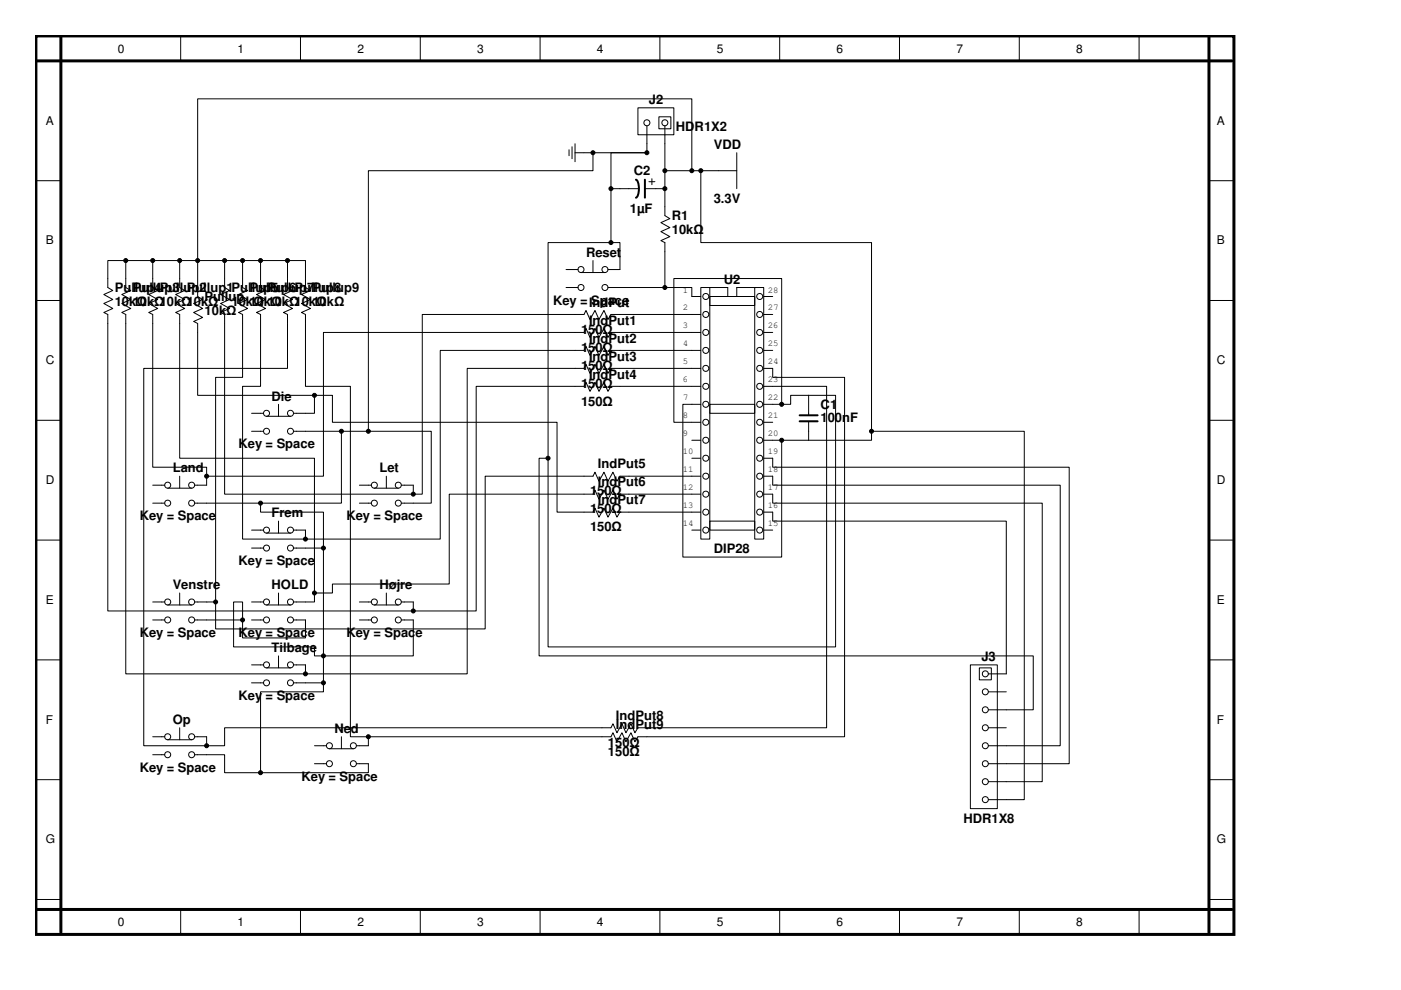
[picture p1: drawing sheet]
<svg xmlns="http://www.w3.org/2000/svg" width="297mm" height="210mm" viewBox="0 0 297 210" stroke-linecap="round" stroke-linejoin="round" font-family="sans-serif">
<path d="M7.6 7.6h254v190.5h-254zM7.6 12.9h253.6M12.9 7.6v190.1M256.3 7.6v190.1M7.6 192.8h253.6" fill="none" stroke="#000" stroke-width=".63"/>
<g fill="none" stroke="#000" stroke-width=".21">
<path d="M38.3 7.6v5.3M63.7 7.6v5.3M89.1 7.6v5.3M114.5 7.6v5.3M139.9 7.6v5.3M165.3 7.6v5.3M190.7 7.6v5.3M216.1 7.6v5.3M241.5 7.6v5.3M7.6 38.3h5.3M120.6 31.7v1.3M121.3 31.1v2.6"/>
<path d="M121.9 30.5v3.8M121.9 32.4h15.3M125.7 32.4v3.8h-47.6v55.2M135.3 22.9h7.6v5.7h-7.6zM137.2 32.4h-7.7v7.6M137.2 26.7v5.7M137.6 38.5h1.2M138.2 37.9v1.3M139.7 24.8h2.5v2.5h-2.5zM141 26.7v19l1 .7-1.9 .8 1.9 1.1-1.9 .8 1.9 1.1-1.9 .8 .9 .4v9.6M141 36.2h15.2M146.7 36.2v-15.2h-104.8v41.9l1.1 .6-1.9 .8 1.9 1.1-1.9 .9 1.9 1-1.9 .9 .8 .4v15.2h24.8"/>
<path d="M148.6 36.2v15.2h36.2v40M156.2 32.4v7.6M256.3 38.3h5.3M26.7 55.2v5.8l1 .6-1.9 .8 1.9 1.1-1.9 .8 1.9 1.1-1.9 .9 .9 .4v76.2h38.1M26.7 55.2h-3.8v5.8l1 .6-1.9 .8 1.9 1.1-1.9 .8 1.9 1.1-1.9 .9 .9 .4v62.8h64.7M26.7 55.2h34.3M32.4 55.2v5.8l1 .6-1.9 .8 1.9 1.1-1.9 .8 1.9 1.1-1.9 .9 .9 .4v32.4h11.4v1.9M38.1 55.2v5.8l1.1 .6-2 .8 2 1.1-2 .8 2 1.1-2 .9 .9 .4v30.5h28.6v28.5M47.6 55.2v5.8l1.1 .6-1.9 .8 1.9 1.1-1.9 .8 1.9 1.1-1.9 .9 .8 .4v38.1h40M51.4 55.2v5.8l1.1 .6-1.9 .8 1.9 1.1-1.9 .8 1.9 1.1-1.9 .9 .8 .4v13.3h-5.7v47.6M55.2 55.2v5.8l1.1 .6-1.9 .8 1.9 1.1-1.9 .8 1.9 1.1-1.9 .9 .8 .4v15.2h-3.8v32.4h13.4M61 55.2v5.8l1 .6-1.9 .8 1.9 1.1-1.9 .8 1.9 1.1-1.9 .9 .9 .4v11.4h-30.5v80h13.3"/>
<path d="M61 55.2h3.8v5.8l1 .6-1.9 .8 1.9 1.1-1.9 .8 1.9 1.1-1.9 .9 .9 .4v15.2h9.5v74.3h3.8M120 57.1h2.6M123.2 57.8h5.1M125.7 55.2v2.6M129.5 51.4h1.9v5.7h-2.5M129.5 51.4h-13.3v45.8M129.5 40h6M129.5 40v11.4M136.7 40h4.3M141 40h.1M7.6 63.7h5.3M120 61h2.6"/>
<path d="M128.9 61h12.1M141 61h5.7v1.9h1.9M148.6 61h1.9v53.3h-1.9zM148.6 66.7h-19.1l-.6 1-.8-1.9-1.1 1.9-.9-1.9-1 1.9-.9-1.9-.4 .9h-34.3v38.1h-1.9M148.6 70.5h-19.1l-.6 1-.8-1.9-1.1 1.9-.9-1.9-1 1.9-.9-1.9-.4 .9h-55.2v30.5h-24.8M148.6 74.3h-19.1l-.6 1.1-.8-2-1.1 2-.9-2-1 2-.9-2-.4 .9h-30.5v40h-28.5M148.6 78.1h-19.1l-.6 1.1-.8-1.9-1.1 1.9-.9-1.9-1 1.9-.9-1.9-.4 .8h-24.7v64.8h-34.3M150.5 62.9h9.5v1.9h-9.5zM150.5 61h3.8v1.9M160 61h1.9v53.3h-1.9zM160 61h-3.8v1.9M161.9 78.1h1.9v1.9h15.3v76.2h-43.8l-.7 1.1-.8-1.9-1.1 1.9-.8-1.9-1.1 1.9-.8-1.9-.5 .8h-51.4"/>
<path d="M161.9 66.7h1.9M161.9 70.5h1.9M161.9 74.3h1.9M161.9 62.9h1.9M256.3 63.7h5.3M7.6 89.1h5.3M53.3 87.6h2.6M53.3 91.4h2.6M56.5 88.3h5.1M59.1 85.7v2.6M62.2 91.4h15.9M66.7 83.8h3.8v5.7h47.6v19.1h7.6l.4-.9 .9 1.9 1.1-1.9 .8 1.9 1.1-1.9 .8 1.9 .6-1h17.2"/>
<path d="M66.7 83.8v3.8h-4.5M72.4 91.4v15.3h-17.2M78.1 91.4h13.3v15.3h-6.3M116.2 97.2h-1.9v41.9h104.8v11.4h-9.6M146.7 97.2h1.9M146.7 93.3h1.9M148.6 85.7h-3.8v32.4h20.9v-24.8M148.6 81.9h-19.1l-.6 1.1-.8-1.9-1.1 1.9-.9-1.9-1 1.9-.9-1.9-.4 .8h-22.8v47.6h-13.4M150.5 85.7h9.5v1.9h-9.5zM161.9 97.2h1.9v1.9h62.9v62.8h-17.2M161.9 81.9h13.4v72.4h-40l-.7 1.1-.8-1.9-1.1 1.9-.8-1.9-1.1 1.9-.8-1.9-.5 .8h-81.9v3.8h-3.8M161.9 93.3h9.5"/>
<path d="M161.9 85.7h3.8M161.9 89.5h1.9M165.7 85.7v-26.6h-22.8v30.4h5.7M171.4 83.8h-3.8v1.9h-1.9M171.4 83.8h5.8v53.4h-61v-40M171.4 83.8v4.3M171.4 89.3v4M184.8 91.4h32.4v78.1h-7.7M184.8 91.4v1.9h-13.4M256.3 89.1h5.3M7.6 114.5h5.3M32.4 102.9h2.5"/>
<path d="M32.4 106.7h2.5M35.6 103.5h5M38.1 101v2.5M41.3 106.7h13.9M43.8 101v1.9h-2.5M53.3 112.4h2.6M53.3 116.2h2.6M55.2 106.7v1.9h13.4v7.6M56.5 113h5.1M59.1 110.5v2.5M62.2 112.4h2.6v1.9M62.2 116.2h6.4"/>
<path d="M68.6 116.2v28.6M76.2 102.9h2.5M76.2 106.7h2.5M79.4 103.5h5.1M81.9 101v2.5M85.1 102.9h2.5v1.9M146.7 112.4h1.9M148.6 101h-17.2l-.6 1-.8-1.9-1.1 1.9-.8-1.9-1.1 1.9-.9-1.9-.4 .9h-22.8v32.3h-57.2v-5.7M148.6 104.8h-17.2l-.6 1-.8-1.9-1.1 1.9-.8-1.9-1.1 1.9-.9-1.9-.4 .9h-30.5v19h-24.7v1.9h-3.8M150.5 110.5h9.5v1.9h-9.5zM161.9 108.6h1.9v1.9h49.6v32.4h-3.9M161.9 101h1.9v1.9h61v55.2h-15.3"/>
<path d="M161.9 104.8h1.9v1.9h57.2v59h-11.5M161.9 112.4h1.9M256.3 114.5h5.3M7.6 139.9h5.3M32.4 127.6h2.5M32.4 131.4h2.5M35.6 128.3h5M38.1 125.7v2.6M41.3 127.6h4.4M41.3 131.4h10.1M51.4 131.4v-3.8h-1.9v9.6h17.2v1.9h20.9v-7.7h-2.5M51.4 131.4v3.9h13.4v-3.9h-2.6"/>
<path d="M53.3 127.6h2.6M53.3 131.4h2.6M56.5 128.3h5.1M59.1 125.7v2.6M59.1 139.1v2.5M66.7 125.7v1.9h-4.5M76.2 127.6h2.5M76.2 131.4h2.5M79.4 128.3h5.1M81.9 125.7v2.6M85.1 127.6h2.5v1.9M256.3 139.9h5.3"/>
<path d="M32.4 156.2h2.5M35.6 156.8h5M38.1 154.3v2.5M41.3 156.2h2.5v1.9M53.3 141h2.6M53.3 144.8h2.6M56.5 141.6h5.1M62.2 141h2.6v1.9M62.2 144.8h6.4M66.7 158.1h2.5M68.6 144.8v1.9h-13.4v17.1M69.8 158.7h5.1"/>
<path d="M72.4 156.2v2.5M78.1 156.2v1.9h-2.5M205.7 141h5.8v30.4h-5.8zM207.6 141.6h2.6v2.5h-2.6zM209.5 146.7h3.9M209.5 154.3h3.9M7.6 165.3h5.3M32.4 160h2.5M41.3 160h6.3v3.8h7.6M66.7 161.9h2.5M75.6 161.9h2.5v1.9h-22.9M256.3 165.3h5.3"/>
<path d="M7.6 190.7h5.3M38.3 192.8v5.3M63.7 192.8v5.3M89.1 192.8v5.3M114.5 192.8v5.3M139.9 192.8v5.3M165.3 192.8v5.3M190.7 192.8v5.3M216.1 192.8v5.3M241.5 192.8v5.3M256.3 190.7h5.3"/>
<circle cx="125.7" cy="32.4" r=".43"/>
<circle cx="137.2" cy="26" r=".64"/>
<circle cx="137.2" cy="32.4" r=".43"/>
<circle cx="141" cy="26" r=".64"/>
<circle cx="141" cy="36.2" r=".43"/>
<circle cx="146.7" cy="36.2" r=".43"/>
<circle cx="148.6" cy="36.2" r=".43"/>
<circle cx="26.7" cy="55.2" r=".43"/>
<circle cx="32.4" cy="55.2" r=".43"/>
<circle cx="38.1" cy="55.2" r=".43"/>
<circle cx="41.9" cy="55.2" r=".43"/>
<circle cx="47.6" cy="55.2" r=".43"/>
<circle cx="51.4" cy="55.2" r=".43"/>
<circle cx="55.2" cy="55.2" r=".43"/>
<circle cx="61" cy="55.2" r=".43"/>
<circle cx="123.2" cy="57.1" r=".64"/>
<circle cx="128.3" cy="57.1" r=".64"/>
<circle cx="129.5" cy="40" r=".43"/>
<circle cx="129.5" cy="51.4" r=".43"/>
<circle cx="141" cy="40" r=".43"/>
<circle cx="123.2" cy="61" r=".64"/>
<circle cx="128.3" cy="61" r=".64"/>
<circle cx="141" cy="61" r=".43"/>
<circle cx="149.6" cy="70.5" r=".64"/>
<circle cx="149.6" cy="74.3" r=".64"/>
<circle cx="149.6" cy="78.1" r=".64"/>
<circle cx="149.6" cy="62.9" r=".64"/>
<circle cx="149.6" cy="66.7" r=".64"/>
<circle cx="161.1" cy="66.7" r=".64"/>
<circle cx="161.1" cy="74.3" r=".64"/>
<circle cx="161.1" cy="70.5" r=".64"/>
<circle cx="161.1" cy="78.1" r=".64"/>
<circle cx="161.1" cy="62.9" r=".64"/>
<circle cx="56.5" cy="91.4" r=".64"/>
<circle cx="56.5" cy="87.6" r=".64"/>
<circle cx="61.6" cy="87.6" r=".64"/>
<circle cx="61.6" cy="91.4" r=".64"/>
<circle cx="66.7" cy="83.8" r=".43"/>
<circle cx="72.4" cy="91.4" r=".43"/>
<circle cx="78.1" cy="91.4" r=".43"/>
<circle cx="116.2" cy="97.2" r=".43"/>
<circle cx="149.6" cy="81.9" r=".64"/>
<circle cx="149.6" cy="85.7" r=".64"/>
<circle cx="149.6" cy="89.5" r=".64"/>
<circle cx="149.6" cy="93.3" r=".64"/>
<circle cx="149.6" cy="97.2" r=".64"/>
<circle cx="161.1" cy="93.3" r=".64"/>
<circle cx="161.1" cy="97.2" r=".64"/>
<circle cx="161.1" cy="81.9" r=".64"/>
<circle cx="161.1" cy="85.7" r=".64"/>
<circle cx="161.1" cy="89.5" r=".64"/>
<circle cx="165.7" cy="85.7" r=".43"/>
<circle cx="165.7" cy="93.3" r=".43"/>
<circle cx="184.8" cy="91.4" r=".43"/>
<circle cx="35.6" cy="102.9" r=".64"/>
<circle cx="35.6" cy="106.7" r=".64"/>
<circle cx="40.6" cy="106.7" r=".64"/>
<circle cx="40.6" cy="102.9" r=".64"/>
<circle cx="43.8" cy="101" r=".43"/>
<circle cx="55.2" cy="106.7" r=".43"/>
<circle cx="56.5" cy="112.4" r=".64"/>
<circle cx="56.5" cy="116.2" r=".64"/>
<circle cx="61.6" cy="116.2" r=".64"/>
<circle cx="61.6" cy="112.4" r=".64"/>
<circle cx="64.8" cy="114.3" r=".43"/>
<circle cx="68.6" cy="116.2" r=".43"/>
<circle cx="79.4" cy="102.9" r=".64"/>
<circle cx="79.4" cy="106.7" r=".64"/>
<circle cx="84.4" cy="106.7" r=".64"/>
<circle cx="84.4" cy="102.9" r=".64"/>
<circle cx="87.6" cy="104.8" r=".43"/>
<circle cx="149.6" cy="112.4" r=".64"/>
<circle cx="149.6" cy="101" r=".64"/>
<circle cx="149.6" cy="104.8" r=".64"/>
<circle cx="149.6" cy="108.6" r=".64"/>
<circle cx="161.1" cy="104.8" r=".64"/>
<circle cx="161.1" cy="101" r=".64"/>
<circle cx="161.1" cy="112.4" r=".64"/>
<circle cx="161.1" cy="108.6" r=".64"/>
<circle cx="35.6" cy="131.4" r=".64"/>
<circle cx="35.6" cy="127.6" r=".64"/>
<circle cx="40.6" cy="127.6" r=".64"/>
<circle cx="40.6" cy="131.4" r=".64"/>
<circle cx="45.7" cy="127.6" r=".43"/>
<circle cx="51.4" cy="131.4" r=".43"/>
<circle cx="56.5" cy="127.6" r=".64"/>
<circle cx="56.5" cy="131.4" r=".64"/>
<circle cx="61.6" cy="131.4" r=".64"/>
<circle cx="61.6" cy="127.6" r=".64"/>
<circle cx="66.7" cy="125.7" r=".43"/>
<circle cx="68.6" cy="139.1" r=".43"/>
<circle cx="79.4" cy="127.6" r=".64"/>
<circle cx="79.4" cy="131.4" r=".64"/>
<circle cx="84.4" cy="127.6" r=".64"/>
<circle cx="84.4" cy="131.4" r=".64"/>
<circle cx="87.6" cy="129.5" r=".43"/>
<circle cx="35.6" cy="156.2" r=".64"/>
<circle cx="40.6" cy="156.2" r=".64"/>
<circle cx="43.8" cy="158.1" r=".43"/>
<circle cx="56.5" cy="141" r=".64"/>
<circle cx="56.5" cy="144.8" r=".64"/>
<circle cx="61.6" cy="144.8" r=".64"/>
<circle cx="61.6" cy="141" r=".64"/>
<circle cx="64.8" cy="142.9" r=".43"/>
<circle cx="68.6" cy="144.8" r=".43"/>
<circle cx="69.8" cy="158.1" r=".64"/>
<circle cx="74.9" cy="158.1" r=".64"/>
<circle cx="78.1" cy="156.2" r=".43"/>
<circle cx="208.9" cy="150.5" r=".64"/>
<circle cx="208.9" cy="142.9" r=".64"/>
<circle cx="208.9" cy="146.7" r=".64"/>
<circle cx="208.9" cy="154.3" r=".64"/>
<circle cx="208.9" cy="158.1" r=".64"/>
<circle cx="35.6" cy="160" r=".64"/>
<circle cx="40.6" cy="160" r=".64"/>
<circle cx="55.2" cy="163.8" r=".43"/>
<circle cx="69.8" cy="161.9" r=".64"/>
<circle cx="74.9" cy="161.9" r=".64"/>
<circle cx="208.9" cy="169.5" r=".64"/>
<circle cx="208.9" cy="161.9" r=".64"/>
<circle cx="208.9" cy="165.7" r=".64"/>
</g>
<path d="M134.8 38.1a2.55 2.55 0 0 1 .6 2.5 1.43 1.43 0 0 1-.6 1.3M136.7 38.1v3.8M169.5 88.1h3.9M169.5 89.3h3.9" fill="none" stroke="#000" stroke-width=".42"/>
<g fill="#000">
<circle cx="125.7" cy="32.4" r=".43"/>
<circle cx="137.2" cy="32.4" r=".43"/>
<circle cx="141" cy="36.2" r=".43"/>
<circle cx="146.7" cy="36.2" r=".43"/>
<circle cx="148.6" cy="36.2" r=".43"/>
<circle cx="26.7" cy="55.2" r=".43"/>
<circle cx="32.4" cy="55.2" r=".43"/>
<circle cx="38.1" cy="55.2" r=".43"/>
<circle cx="41.9" cy="55.2" r=".43"/>
<circle cx="47.6" cy="55.2" r=".43"/>
<circle cx="51.4" cy="55.2" r=".43"/>
<circle cx="55.2" cy="55.2" r=".43"/>
<circle cx="61" cy="55.2" r=".43"/>
<circle cx="129.5" cy="40" r=".43"/>
<circle cx="129.5" cy="51.4" r=".43"/>
<circle cx="141" cy="40" r=".43"/>
<circle cx="141" cy="61" r=".43"/>
<circle cx="66.7" cy="83.8" r=".43"/>
<circle cx="72.4" cy="91.4" r=".43"/>
<circle cx="78.1" cy="91.4" r=".43"/>
<circle cx="116.2" cy="97.2" r=".43"/>
<circle cx="165.7" cy="85.7" r=".43"/>
<circle cx="165.7" cy="93.3" r=".43"/>
<circle cx="184.8" cy="91.4" r=".43"/>
<circle cx="43.8" cy="101" r=".43"/>
<circle cx="55.2" cy="106.7" r=".43"/>
<circle cx="64.8" cy="114.3" r=".43"/>
<circle cx="68.6" cy="116.2" r=".43"/>
<circle cx="87.6" cy="104.8" r=".43"/>
<circle cx="45.7" cy="127.6" r=".43"/>
<circle cx="51.4" cy="131.4" r=".43"/>
<circle cx="66.7" cy="125.7" r=".43"/>
<circle cx="68.6" cy="139.1" r=".43"/>
<circle cx="87.6" cy="129.5" r=".43"/>
<circle cx="43.8" cy="158.1" r=".43"/>
<circle cx="64.8" cy="142.9" r=".43"/>
<circle cx="68.6" cy="144.8" r=".43"/>
<circle cx="78.1" cy="156.2" r=".43"/>
<circle cx="55.2" cy="163.8" r=".43"/>
</g>
<g font-size="2.8">
<text x="137.6" y="22.1">J2</text>
<text x="143.3" y="27.8">HDR1X2</text>
<text x="151.3" y="31.6">VDD</text>
<text x="134.4" y="37.1">C2</text>
<text x="133.6" y="45.1">1µF</text>
<text x="142.4" y="46.6">R1</text>
<text x="151.3" y="43">3.3V</text>
<text x="142.4" y="49.6">10kΩ</text>
<text x="124.2" y="54.4">Reset</text>
<text x="24.3" y="61.8">Pullup4Pullup2</text>
<text x="24.3" y="64.8">10k10kΩ10kΩ10kΩ</text>
<text x="28.1" y="61.8">Pullup3 Pullup1Pullup5</text>
<text x="28.9" y="64.8">Ω</text>
<text x="43.4" y="63.8">Pullup</text>
<text x="49.1" y="64.8">10k10k10kΩ10k10kΩ</text>
<text x="52.9" y="61.8">Pullup6Pullup8</text>
<text x="53.7" y="64.8">Ω Ω</text>
<text x="56.7" y="61.8">Pullup7Pullup9</text>
<text x="67" y="64.8">Ω</text>
<text x="117.3" y="64.6">Key = Space</text>
<text x="124.9" y="65">IndPut</text>
<text x="153.5" y="60.2">U2</text>
<text x="43.4" y="66.7">10kΩ</text>
<text x="123.2" y="70.7">150Ω</text>
<text x="124.9" y="68.8">IndPut1</text>
<text x="123.2" y="74.5">150Ω</text>
<text x="124.9" y="72.6">IndPut2</text>
<text x="124.9" y="76.5">IndPut3</text>
<text x="123.2" y="78.4">150Ω</text>
<text x="123.2" y="82.2">150Ω</text>
<text x="124.9" y="80.3">IndPut4</text>
<text x="57.6" y="84.9">Die</text>
<text x="123.2" y="86">150Ω</text>
<text x="174" y="86.6">C1</text>
<text x="174" y="89.6">100nF</text>
<text x="50.6" y="95.1">Key = Space</text>
<text x="36.6" y="100.2">Land</text>
<text x="80.4" y="100.2">Let</text>
<text x="126.8" y="99.3">IndPut5</text>
<text x="125.1" y="105">150Ω</text>
<text x="126.8" y="103.1">IndPut6</text>
<text x="126.8" y="106.9">IndPut7</text>
<text x="29.6" y="110.3">Key = Space</text>
<text x="57.6" y="109.7">Frem</text>
<text x="73.4" y="110.3">Key = Space</text>
<text x="125.1" y="108.8">150Ω</text>
<text x="125.1" y="112.6">150Ω</text>
<text x="50.6" y="119.8">Key = Space</text>
<text x="151.3" y="117.3">DIP28</text>
<text x="36.6" y="124.9">Venstre</text>
<text x="57.6" y="124.9">HOLD</text>
<text x="80.4" y="124.9">Højre</text>
<text x="29.6" y="135.1">Key = Space</text>
<text x="50.6" y="135.1">Key = Space</text>
<text x="73.4" y="135.1">Key = Space</text>
<text x="57.6" y="138.3">Tilbage</text>
<text x="208.1" y="140.2">J3</text>
<text x="50.6" y="148.4">Key = Space</text>
<text x="36.6" y="153.5">Op</text>
<text x="70.9" y="155.4">Ned</text>
<text x="130.6" y="152.7">IndPut8</text>
<text x="130.6" y="154.6">IndPut9</text>
<text x="128.9" y="158.4">150Ω</text>
<text x="128.9" y="160.3">150Ω</text>
<text x="29.6" y="163.7">Key = Space</text>
<text x="63.9" y="165.6">Key = Space</text>
<text x="204.3" y="174.5">HDR1X8</text>
</g>
<g font-size="2.5">
<text x="25" y="11.2">0</text>
<text x="50.4" y="11.2">1</text>
<text x="75.8" y="11.2">2</text>
<text x="101.2" y="11.2">3</text>
<text x="126.6" y="11.2">4</text>
<text x="152" y="11.2">5</text>
<text x="177.4" y="11.2">6</text>
<text x="202.8" y="11.2">7</text>
<text x="228.2" y="11.2">8</text>
<text x="9.7" y="26.4">A</text>
<text x="258" y="26.4">A</text>
<text x="9.7" y="51.8">B</text>
<text x="258" y="51.8">B</text>
<text x="9.7" y="77.2">C</text>
<text x="258" y="77.2">C</text>
<text x="9.7" y="102.6">D</text>
<text x="258" y="102.6">D</text>
<text x="9.7" y="128">E</text>
<text x="258" y="128">E</text>
<text x="9.7" y="153.4">F</text>
<text x="258" y="153.4">F</text>
<text x="9.7" y="178.8">G</text>
<text x="258" y="178.8">G</text>
<text x="25" y="196.4">0</text>
<text x="50.4" y="196.4">1</text>
<text x="75.8" y="196.4">2</text>
<text x="101.2" y="196.4">3</text>
<text x="126.6" y="196.4">4</text>
<text x="152" y="196.4">5</text>
<text x="177.4" y="196.4">6</text>
<text x="202.8" y="196.4">7</text>
<text x="228.2" y="196.4">8</text>
</g>
<g font-size="1.9">
<text x="144.8" y="65.8">2</text>
<text x="144.8" y="62">1</text>
<text x="162.8" y="65.8">27</text>
<text x="162.8" y="62">28</text>
<text x="144.8" y="69.6">3</text>
<text x="162.8" y="69.6">26</text>
<text x="144.8" y="73.4">4</text>
<text x="144.8" y="77.3">5</text>
<text x="162.8" y="77.3">24</text>
<text x="162.8" y="73.4">25</text>
<text x="144.8" y="81.1">6</text>
<text x="162.8" y="81.1">23</text>
<text x="144.8" y="84.9">7</text>
<text x="144.8" y="88.7">8</text>
<text x="162.8" y="88.7">21</text>
<text x="162.8" y="84.9">22</text>
<text x="144.8" y="92.5">9</text>
<text x="162.8" y="92.5">20</text>
<text x="144.8" y="100.1">11</text>
<text x="144.8" y="96.3">10</text>
<text x="162.8" y="96.3">19</text>
<text x="162.8" y="100.1">18</text>
<text x="144.8" y="103.9">12</text>
<text x="144.8" y="107.7">13</text>
<text x="162.8" y="107.7">16</text>
<text x="162.8" y="103.9">17</text>
<text x="144.8" y="111.5">14</text>
<text x="162.8" y="111.5">15</text>
</g>
</svg>
